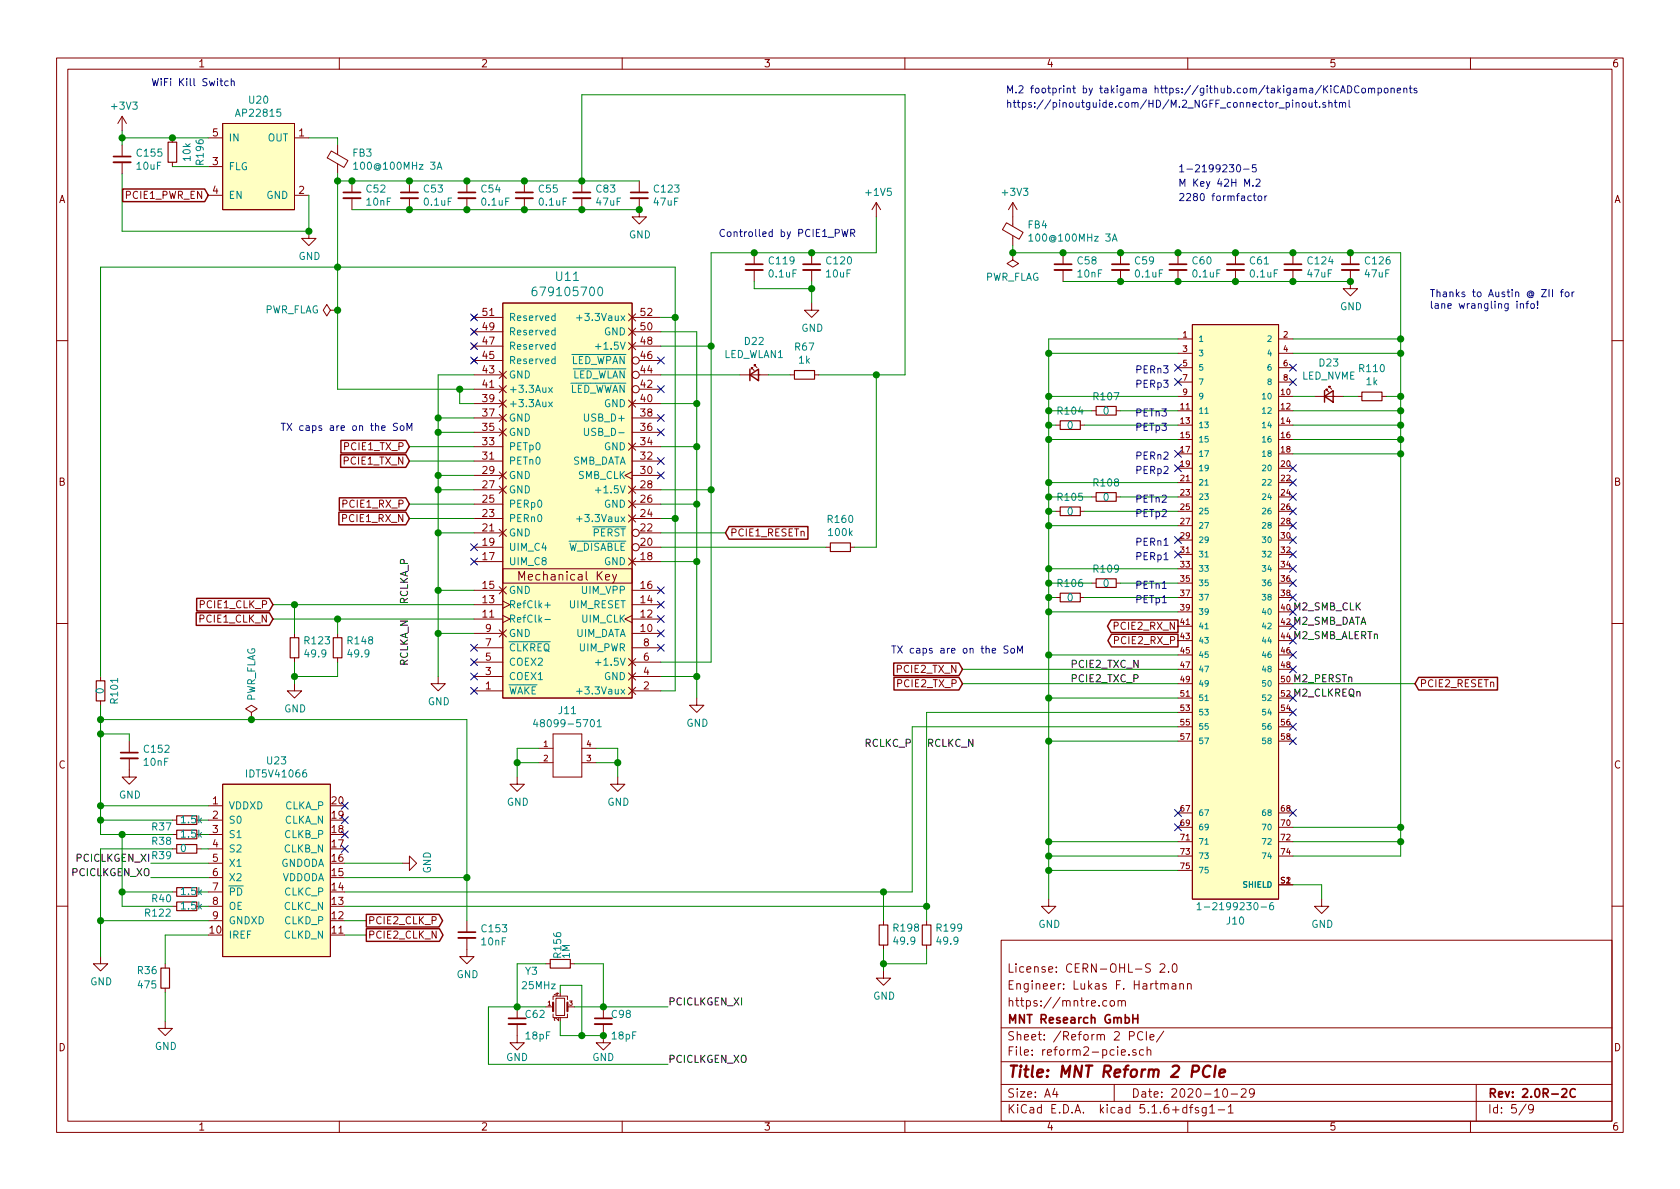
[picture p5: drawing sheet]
<svg xmlns="http://www.w3.org/2000/svg" width="297mm" height="210mm" viewBox="0 0 297 210" stroke-linecap="round" stroke-linejoin="round" font-family="sans-serif">
<g fill="none" stroke="#840000" stroke-width=".18">
<path d="M10 10.3h277v189.9h-277zM12 12.2h273v186.1h-273zM60 10.3v1.9M110 10.3v1.9M160 10.3v1.9M210 10.3v1.9M260 10.3v1.9M21.6 20.6v2.5M21.6 25.6v2.1M21.6 28.7v2M21.6 20.6l-.8 1.2M21.6 20.6l.8 1.2"/>
<path d="M30.5 24.4v.7M30.5 28.7v.8M36.8 24.4h2.6M36.8 34.5h2.6M36.8 29.5h2.6M39.4 21.8h12.7v15.3h-12.7zM52.1 24.4h2.5M52.1 34.5h2.5M58.6 26.7l2.9 1.7-.7 1.2-2.9-1.7zM59.7 25.6v1.7M59.7 29v1.7M62.2 32v2"/>
<path d="M62.2 35v2.1M72.4 32v2M72.4 35v2.1M82.5 32v2M82.5 35v2.1M92.7 32v2M92.7 35v2.1M102.9 32v2M102.9 35v2.1M113 35v3.3h1.3l-1.3 1.3-1.2-1.3h1.2M113 32v2M154.9 35.8l-.7 1.3"/>
<path d="M154.9 35.8v2.5M154.9 35.8l.8 1.3M178 39.4l2.9 1.7-.7 1.2-3-1.7zM179.1 35.8v4.2M179.1 35.8l-.8 1.3M179.1 35.8l.7 1.3M54.6 40.9v1.3h1.3l-1.3 1.2-1.3-1.2h1.3M58.4 54.9l-.6-1.1-.7 1.1 .7 1 .6-1h1.3M59.7 54.9h.1M83.4 58.3l.8 .7M83.4 55.7l.8 .8M83.8 58.7h5.1"/>
<path d="M83.8 56.1h5.1M84.2 58.3l-.8 .7M84.2 55.7l-.8 .8M88.9 53.6h22.9v69.8h-22.9zM111.1 58l1.3 1.3M111.1 55.5l1.3 1.3M111.8 58.7h5M111.8 56.1h5M112.4 58l-1.3 1.3M112.4 55.5l-1.3 1.3M133.3 44.7v2M133.3 47.7v2.1"/>
<path d="M143.5 53.6v1.3h1.3l-1.3 1.2-1.3-1.2h1.3M143.5 44.7v2M143.5 47.7v2.1M179.1 44.7v1.3l1 .6-1 .6-1-.6 1-.6M179.1 44.7h.1M179.1 41.7v1.7M188 44.7v2M188 47.7v2.1M198.1 44.7v2M198.1 47.7v2.1M208.3 44.7v2M208.3 47.7v2.1"/>
<path d="M208.3 59.9h2.5M210.8 57.4h15.3v101.6h-15.3zM218.4 44.7v2M218.4 47.7v2.1M226.1 59.9h2.5M228.6 44.7v2M228.6 47.7v2.1M238.8 47.7v3.3h1.2l-1.2 1.3-1.3-1.3h1.3M238.8 44.7v2M10 60.2h2M83.4 63.4l.8 .7M83.4 60.8l.8 .8"/>
<path d="M83.8 66.3h5.1M83.8 79h5.1M83.8 76.4h5.1M83.8 73.9h5.1M83.8 71.4h5.1M83.8 68.8h5.1M83.8 63.7h5.1M83.8 61.2h5.1M84.2 63.4l-.8 .7M84.2 60.8l-.8 .8M88.3 75.8l1.2 1.3M88.3 73.3l1.2 1.2"/>
<path d="M88.3 70.7l1.2 1.3M88.3 68.2l1.2 1.3M88.3 65.7l1.2 1.2M89.5 75.8l-1.2 1.3M89.5 73.3l-1.2 1.2M89.5 70.7l-1.2 1.3M89.5 68.2l-1.2 1.3M89.5 65.7l-1.2 1.2M111.1 78.4l1.3 1.2M111.1 70.7l1.3 1.3M111.1 60.6l1.3 1.2M111.8 79h5"/>
<path d="M111.8 76.4h5M111.8 73.9h5M111.8 71.4h5M111.8 61.2h5M112.4 70.7l-1.3 1.3M112.4 60.6l-1.3 1.2M112.4 78.4l-1.3 1.2M113 66.3h3.8M113 68.8h3.8M113 63.7h3.8M130.8 66.3h5.1M132.8 65.3v-.3h.3h-.3l.5 .5"/>
<path d="M133.3 64.8v-.3h.3h-.3l.6 .5M139.7 66.3h.8M144 66.3h.8M186.7 75.2h.8M191 75.2h.8M193 72.6h.8M197.4 72.6h.7M208.3 70.1h2.5M208.3 72.6h2.5M208.3 75.2h2.5M208.3 77.7h2.5M208.3 62.5h2.5"/>
<path d="M208.3 65h2.5M208.3 67.6h2.5M226.1 70.1h2.5M226.1 72.6h2.5M226.1 75.2h2.5M226.1 77.7h2.5M226.1 62.5h2.5M226.1 65h2.5M226.1 67.6h2.5M232.4 70.1h5.1M234.4 69.1v-.3h.3h-.3l.5 .5M234.9 68.6v-.3h.3h-.3l.6 .5"/>
<path d="M240 70.1h.8M244.3 70.1h.8M285 60.2h2M83.8 96.8h5.1M83.8 99.3h5.1M83.8 94.2h5.1M83.8 91.7h5.1M83.8 89.1h5.1M83.8 86.6h5.1M83.8 84.1h5.1M83.8 81.5h5.1M88.3 93.6l1.2 1.3"/>
<path d="M88.3 86l1.2 1.2M88.3 83.4l1.2 1.3M89.5 93.6l-1.2 1.3M89.5 86l-1.2 1.2M89.5 83.4l-1.2 1.3M111.1 98.7l1.3 1.2M111.1 91.1l1.3 1.2M111.1 88.5l1.3 1.3M111.1 86l1.3 1.2M111.8 83.4l-1.3 .7 1.3 .6M111.8 99.3h5M111.8 91.7h5"/>
<path d="M111.8 89.1h5M111.8 86.6h5M111.8 84.1h5M111.8 81.5h5M112.4 98.7l-1.3 1.2M112.4 91.1l-1.3 1.2M112.4 88.5l-1.3 1.3M112.4 86l-1.3 1.2M113 96.8h3.8M113 94.2h3.8M146 96.8h.8M150.4 96.8h.7"/>
<path d="M186.7 90.4h.8M191 90.4h.8M193 87.9h.8M197.4 87.9h.7M208.3 80.3h2.5M208.3 82.8h2.5M208.3 85.3h2.5M208.3 87.9h2.5M208.3 90.4h2.5M208.3 93h2.5M208.3 95.5h2.5M208.3 98h2.5"/>
<path d="M226.1 80.3h2.5M226.1 82.8h2.5M226.1 85.3h2.5M226.1 87.9h2.5M226.1 90.4h2.5M226.1 93h2.5M226.1 95.5h2.5M226.1 98h2.5M10 110.3h2M17.8 119.6v.8M52.1 112v.8M52.1 116.3v.8"/>
<path d="M59.7 112v.8M59.7 116.3v.8M77.5 119.6v1.3h1.2l-1.2 1.3-1.3-1.3h1.3M83.8 112h5.1M83.8 109.5h5.1M83.8 106.9h5.1M83.8 104.4h5.1M83.8 119.6h5.1M83.8 117.1h5.1M83.8 114.5h5.1M88.3 103.8l1.2 1.2M88.3 111.4l1.2 1.2"/>
<path d="M88.9 100.6h22.9v2.5h-22.9zM88.9 108.8l1.3 .7-1.3 .6M88.9 106.3l1.3 .6-1.3 .7M89.5 103.8l-1.2 1.2M89.5 111.4l-1.2 1.2M91.7 102.6v-1.5l.6 1.1 .5-1.1v1.5M108.3 101.6l.4 1M109 101.6l-.5 1.3-.2 .2M111.1 119l1.3 1.3M111.1 116.5l1.3 1.2M111.8 108.8l-1.3 .7 1.3 .6M111.8 112h5"/>
<path d="M111.8 109.5h5M111.8 106.9h5M111.8 104.4h5M111.8 119.6h5M111.8 117.1h5M111.8 114.5h5M112.4 119l-1.3 1.3M112.4 116.5l-1.3 1.2M186.7 105.7h.8M191 105.7h.8M193 103.1h.8M197.4 103.1h.7"/>
<path d="M208.3 100.6h2.5M208.3 103.1h2.5M208.3 105.7h2.5M208.3 108.2h2.5M208.3 110.7h2.5M208.3 113.3h2.5M208.3 115.8h2.5M208.3 118.4h2.5M226.1 100.6h2.5M226.1 103.1h2.5M226.1 105.7h2.5M226.1 108.2h2.5"/>
<path d="M226.1 110.7h2.5M226.1 113.3h2.5M226.1 115.8h2.5M226.1 118.4h2.5M285 110.3h2M17.8 123.9v.8M22.9 134.1v3.3h1.2l-1.2 1.3-1.3-1.3h1.3M22.9 131.1v2M39.4 138.7h19v30.5h-19zM44.4 126l1.1-.7-1.1-.6-1 .6 1 .7v1.2M44.4 127.2h.1M52.1 120.9v1.3h1.2l-1.2 1.2-1.3-1.2h1.3"/>
<path d="M83.8 122.2h5.1M91.4 137.4v1.3h1.3l-1.3 1.2-1.2-1.2h1.2M95.2 132.3h2.6M95.2 134.9h2.6M97.8 129.8h5.1v7.6h-5.1zM102.9 132.3h2.5M102.9 134.9h2.5M109.2 137.4v1.3h1.3l-1.3 1.2-1.3-1.2h1.3M111.1 121.5l1.3 1.3M111.8 122.2h5M112.4 121.5l-1.3 1.3M123.2 123.4v1.3h1.3l-1.3 1.3-1.3-1.3h1.3"/>
<path d="M208.3 120.9h2.5M208.3 123.4h2.5M208.3 126h2.5M208.3 128.5h2.5M208.3 131.1h2.5M226.1 120.9h2.5M226.1 123.4h2.5M226.1 126h2.5M226.1 128.5h2.5M226.1 131.1h2.5M30.5 145h.7M30.5 147.6h.7"/>
<path d="M30.5 150.1h.7M30.5 157.7h.7M34.8 150.1h.8M36.8 142.5h2.6M36.8 145h2.6M36.8 147.6h2.6M36.8 150.1h2.6M36.8 152.6h2.6M36.8 155.2h2.6M36.8 157.7h2.6M71.1 152.6h1.3v-1.2l1.3 1.2-1.3 1.3v-1.3M185.4 159v1.3h1.3l-1.3 1.2-1.3-1.2h1.3"/>
<path d="M208.3 143.8h2.5M208.3 146.3h2.5M208.3 148.8h2.5M208.3 151.4h2.5M208.3 153.9h2.5M226.1 143.8h2.5M226.1 146.3h2.5M226.1 148.8h2.5M226.1 151.4h2.5M226.1 156.5h2.5M233.7 159v1.3h1.2l-1.2 1.2-1.3-1.2h1.3M10 160.2h2"/>
<path d="M17.8 169.2v1.2h1.2l-1.2 1.3-1.3-1.3h1.3M29.2 170.4v.8M29.2 174.7v.8M30.5 160.3h.7M36.8 160.3h2.6M36.8 162.8h2.6M82.5 165.9v3.3h1.3l-1.3 1.2-1.2-1.2h1.2M82.5 162.8v2M91.4 178v2.1M96.5 170.4h.8M96.5 178h1.3M97.8 179.3v.7h2.5v-.7"/>
<path d="M97.8 176.8v-.7h2.5v.7M98.3 176.5h1.5v3.1h-1.5zM100.3 178h1.3M100.8 170.4h.8M106.7 178v2.1M156.2 171.7v1.3h1.3l-1.3 1.2-1.3-1.2h1.3M156.2 162.8v.8M156.2 167.1v.8M163.8 162.8v.8M163.8 167.1v.8M177 166.3h108v32h-108zM195.7 177l-.4-.1-.3 .3v.6l.3 .1 .4-.1"/>
<path d="M196.3 177.1l.2-.2 .5 .2v.7l-.2 .1-.5-.1zM197.7 177.1l.2-.2 .4 .1v.9M197.7 176.9v1M198.3 177.1a.36 .36 0 0 1 .4-.2 .36 .36 0 0 1 .3 .2v.8M205.1 170.6l.2-.2h.4l.3 .5-.9 1h.9M205.3 174.1l.2-.2 .3 .1 .1 .9M205.9 174.1a.36 .36 0 0 1 .3-.2 .36 .36 0 0 1 .4 .2v.8M206.6 171.8v.1M207.3 174h.5l.1 .9M207.5 170.5l.2-.1a.94 .94 0 0 1 0 1.5h-.1a1 1 0 0 1-.1-1.4zM207.9 174.3l-.5 .1a.29 .29 0 0 0-.2 .2 .29 .29 0 0 0 .2 .3l.5-.1M208.6 174.1l.2-.2 .4 .1v.9"/>
<path d="M208.6 173.9v1M210 174.1v-.1a.37 .37 0 0 1 .6 .1v.8M210 173.9v1M285 160.2h2M29.2 180.6v1.3h1.3l-1.3 1.2-1.3-1.2h1.3M60 198.3v1.9M91.4 181.1v3.3h1.3l-1.3 1.3-1.2-1.3h1.2M106.7 181.1v3.3h1.2l-1.2 1.3-1.3-1.3h1.3M110 198.3v1.9M160 198.3v1.9M177 194.8h108M177 191.8h108"/>
<path d="M177 187.8h108M177 181.8h108M186.5 192.5l-.4 1h1M186.8 193v1M197 191.8v3M198.3 186.1l.7-.1-.1-.3-.4-.1-.2 .2v.7h.6M199.6 186.5v.1M199.7 183.2l.7-.1 .2-.2-.1-.3-.2-.2h-.6v1.5M200.8 185.7a.37 .37 0 0 0-.5 .1v.2l.5 .2 .1 .1-.2 .3-.4-.1M202.1 182.6a.7 .7 0 0 0-1 .2 .7 .7 0 0 0 .2 .9 .55 .55 0 0 0 .8 .1M202.2 185.7l-.4-.1-.3 .3v.6l.3 .1 .4-.1M202.7 182.4v1.5"/>
<path d="M202.8 185.7h.1a.37 .37 0 0 1 .6 .1v.8M202.8 185.1v1.5M203.3 183.4l.7-.1v-.3l-.4-.1-.3 .2 .1 .7h.6M205.8 182.3l-1.3 2M210 198.3v1.9M210.3 195.8h.6M210.9 195.3l-.4 .2v1.3M211.9 195.9l-.4-.1-.2 .2 .1 .3 .5 .1v.3h-.6M213.3 195.8v1.2l-.3 .3h-.4M213.3 195.9l-.5-.1-.3 .3 .1 .6 .2 .1 .5-.1M213.9 195.8l.4-.5v1.5M213.9 196.8h.9"/>
<path d="M215.4 196.3h1.1M216.3 192.7l.4-.2a.94 .94 0 0 1 0 1.5 .79 .79 0 0 1-.4-1.3zM217.2 195.8l.4-.5v1.5M217.2 196.8h.8M217.7 193.5h1.1M219.5 192.7l.2-.2h.3l.3 .2v.3v.2l-.9 .8h.9M221.8 193.2l-.3 .3h-.3l-.3-.3v-.4l.2-.2 .4-.1 .2 .2a1.13 1.13 0 0 1-.2 1.2l-.4 .1M260 198.3v1.9M261 191.8v6.5M269.8 195.2l-1.2 2M271.1 196l-.3 .3-.4-.1-.1-.2v-.4l.1-.2 .4-.1 .2 .2a1.19 1.19 0 0 1-.2 1.2l-.4 .1"/>
<circle cx="112.4" cy="63.7" r=".63"/>
<circle cx="112.4" cy="66.3" r=".63"/>
<circle cx="112.4" cy="68.8" r=".63"/>
<circle cx="112.4" cy="96.8" r=".63"/>
<circle cx="112.4" cy="94.2" r=".63"/>
</g>
<g fill="none" stroke="#840000" stroke-width=".3">
<path d="M20.1 27.7h3M60.7 34h3.1M70.9 34h3M81 34h3.1M91.2 34h3M101.3 34h3.1M111.5 34h3.1M131.8 46.7h3.1M142 46.7h3M186.4 46.7h3.1M196.6 46.7h3M206.8 46.7h3"/>
<path d="M216.9 46.7h3.1M227.1 46.7h3M237.2 46.7h3.1M21.3 133.1h3.1M81 164.8h3.1M200.3 179.4v1.5M201.2 179.4v1.5M89.9 180.1h3.1M105.2 180.1h3M200.3 180.1h.9M276.2 192.7l.2-.2h.3l.3 .2v.3v.2l-.9 .8h.9M278.5 192.7a.59 .59 0 0 0-.7 0 .59 .59 0 0 0-.2 .7 .56 .56 0 0 0 .3 .6 .56 .56 0 0 0 .6-.1"/>
</g>
<path d="M214 188.6a.88 .88 0 0 0-1 0 .88 .88 0 0 0-.3 1 .7 .7 0 0 0 .3 .8 .7 .7 0 0 0 .8-.1M214.9 188.4l-.2 2M215.6 189.8l1-.2-.1-.4h-.7l-.2 1 .2 .2 .6-.1" fill="none" stroke="#840000" stroke-width=".41"/>
<g fill="#ffffc2" stroke="#ffffc2" stroke-width=".18">
<path d="M39.4 138.7h19v30.5h-19z"/>
<path d="M210.8 57.4h15.3v101.6h-15.3z"/>
<path d="M88.9 53.6h22.9v69.8h-22.9z"/>
<path d="M39.4 21.8h12.7v15.3h-12.7z"/>
</g>
<g fill="none" stroke="#840000" stroke-width=".2">
<path d="M29.7 25.1h1.5v3.6h-1.5zM140.5 65.5h3.5v1.6h-3.5zM187.5 74.4h3.5v1.5h-3.5zM193.8 71.9h3.6v1.5h-3.6zM240.8 69.3h3.5v1.6h-3.5zM146.8 96h3.6v1.5h-3.6zM187.5 89.7h3.5v1.5h-3.5zM193.8 87.1h3.6v1.5h-3.6zM51.3 112.8h1.5v3.5h-1.5zM58.9 112.8h1.6v3.5h-1.6zM187.5 104.9h3.5v1.5h-3.5zM193.8 102.4h3.6v1.5h-3.6z"/>
<path d="M17 120.4h1.5v3.5h-1.5zM31.2 159.5h3.6v1.5h-3.6zM31.2 157h3.6v1.5h-3.6zM31.2 149.3h3.6v1.6h-3.6zM31.2 146.8h3.6v1.5h-3.6zM31.2 144.3h3.6v1.5h-3.6zM28.4 171.2h1.6v3.5h-1.6zM97.3 169.7h3.5v1.5h-3.5zM155.4 163.6h1.6v3.5h-1.6zM163.1 163.6h1.5v3.5h-1.5z"/>
</g>
<g fill="none" stroke="#840000" stroke-width=".33">
<path d="M20.1 28.7h3M60.7 35h3.1M70.9 35h3M81 35h3.1M91.2 35h3M101.3 35h3.1M111.5 35h3.1M131.8 47.7h3.1M142 47.7h3M186.4 47.7h3.1M196.6 47.7h3M206.8 47.7h3"/>
<path d="M216.9 47.7h3.1M227.1 47.7h3M237.2 47.7h3.1M21.3 134.1h3.1M81 165.9h3.1M89.9 181.1h3.1M105.2 181.1h3"/>
</g>
<g fill="none" stroke="#008484" stroke-width=".18">
<path d="M62.5 29l.4-.3v1.2M62.5 29.9h.7M77.3 29.9l.4-1.2 .4 1.2M77.4 29.6h.6M94.8 50.8a.59 .59 0 0 0-.7 .6v.6l.1 .2 .5 .1 .2-.2v-.5l-.1-.2h-.4l-.3 .2M98.1 58.4h-.3l-.3 .2 .2 .6h.4M98.1 55.9l-.3-.1-.3 .3 .2 .5h.4M98.1 55.4v1.3M98.1 58v1.2M102 56.2h.9M102.4 55.7v1M105.8 50.9l.4-.1a.97 .97 0 0 1 0 1.5 .84 .84 0 0 1-.4-1.4z"/>
<path d="M181.9 41.7l.4-.3v1.2M181.9 42.6h.7M196.7 42.6l.4-1.2 .4 1.2M196.8 42.3h.6M97 71.1l.7 .8M97 68.5l.7 .9M97.7 71.1l-.7 .8M97.7 68.5l-.7 .9M98.1 63.5h-.3l-.3 .2 .2 .6h.4M98.1 61l-.3-.1-.3 .3 .2 .5h.4M98.1 60.5v1.3M98.1 63v1.3"/>
<path d="M103.3 75.7v1.1l.3 .2h.3l.2-.2v-1.1M105.3 61.3h.9M213.1 73.1h.5M102 91.8h.9M102.4 91.3v.9M105.3 86.7h.9M213.1 85.8h.5M213.1 98.5h.5M96.3 109.5h1M96.3 107h1M96.8 106.5v1M105.3 117.2h.9"/>
<path d="M213.1 111.2h.5M94.6 127.2l-.3 .9h.8M94.9 127.7v.8M102 122.2h.9M102.4 121.8v.9M105.6 127.6l.3-.4v1.3M105.6 128.5h.7M213.1 123.9h.5M211.7 160l.3-.4v1.3M213.1 149.3h.5M225.1 159.6l-.4 .1a.87 .87 0 0 0 0 1.2l.4-.1v-.6l-.4-.1-.2 .2M211.7 160.9h.7"/>
<path d="M212.9 160.4h1"/>
</g>
<g fill="none" stroke="#840000" stroke-width=".25">
<path d="M21.7 33.4h14.5l.6 1.1-.6 1.2h-14.5zM60.3 77.9h11.5l.6 1.1-.6 1.1h-11.5zM132.6 66.3l1.5-1v2zM132.6 65.3v2M234.2 70.1l1.5-1v2zM234.2 69.1v2M59.9 90.6h11.9l.6 1.1-.6 1.1h-11.9zM60 88h11.8l.6 1.1-.6 1.2h-11.8zM60.2 80.4h11.6l.6 1.1-.6 1.1h-11.6zM128.9 93.1h13.9v2.2h-13.9l-.6-1.1zM34.7 108.4h12.9l.7 1.1-.7 1.1h-12.9zM34.8 105.8h12.8l.7 1.1-.7 1.1h-12.8z"/>
<path d="M158 117.2h11.5l.7 1.2-.7 1.1h-11.5zM158.1 119.8h11.4l.7 1.1-.7 1.1h-11.4zM196.4 109.6h11.9v2.3h-11.9l-.6-1.2zM196.5 112.2h11.8v2.2h-11.8l-.6-1.1zM250.8 119.8h14v2.2h-14l-.6-1.1zM64.8 164.2h12.9l.6 1.1-.6 1.2h-12.9zM64.8 161.7h12.8l.7 1.1-.7 1.1h-12.8z"/>
</g>
<path d="M97.8 177.3v1.5M100.3 177.3v1.5" fill="none" stroke="#840000" stroke-width=".38"/>
<g fill="none" stroke="#008400" stroke-width=".18">
<path d="M21.6 23.1v2.5M21.6 30.7v10.2h33v-6.4M21.6 24.4h15.2M30.5 29.5h6.3M54.6 24.4h5.1v1.2M59.7 32h53.3M59.7 30.7v38.1h24.1M62.2 37.1h50.8M102.9 32v-15.2h57.1v49.5h-15.2M154.9 38.3v6.4h-29.2v72.4h-8.9M116.8 58.7h6.4v64.7M116.8 56.1h2.6"/>
<path d="M133.3 49.8v1.2h10.2M143.5 49.8v3.8M179.1 43.4v1.3h68.5v106.7h-19M188 49.8h50.8M208.3 59.9h-22.9v99.1M228.6 59.9h19M72.4 79h11.4M77.5 76.4h6.3M77.5 73.9h6.3M81.3 68.8v2.6h2.5M83.8 66.3h-6.3v53.3M116.8 61.2h8.9"/>
<path d="M116.8 66.3h14M116.8 79h6.4M116.8 71.4h6.4M135.9 66.3h3.8M154.9 66.3v30.5h-3.8M185.4 72.6h7.6M185.4 75.2h1.3M185.4 62.5h22.9M185.4 70.1h22.9M185.4 77.7h22.9M191.8 75.2h16.5M198.1 72.6h10.2"/>
<path d="M228.6 72.6h19M228.6 75.2h19M228.6 62.5h19M228.6 70.1h3.8M228.6 77.7h19M237.5 70.1h2.5M245.1 70.1h2.5M72.4 81.5h11.4M72.4 91.7h11.4M72.4 89.1h11.4M77.5 86.6h6.3M77.5 94.2h6.3"/>
<path d="M77.5 84.1h6.3M116.8 86.6h8.9M116.8 96.8h29.2M116.8 94.2h11.5M116.8 91.7h2.6M116.8 89.1h6.4M116.8 99.3h6.4M185.4 87.9h7.6M185.4 90.4h1.3M185.4 85.3h22.9M185.4 93h22.9M191.8 90.4h16.5"/>
<path d="M198.1 87.9h10.2M228.6 80.3h19M17.8 119.6v-72.4h101.6v75h-2.6M48.3 109.5h35.5M48.3 106.9h35.5M52.1 106.9v5.1M52.1 117.1v3.8M59.7 109.5v2.5M59.7 117.1v2.5h-7.6M77.5 112h6.3M77.5 104.4h6.3M116.8 119.6h6.4"/>
<path d="M170.2 118.4h38.1M185.4 105.7h1.3M185.4 103.1h7.6M185.4 108.2h22.9M185.4 115.8h22.9M185.4 100.6h22.9M191.8 105.7h16.5M198.1 103.1h10.2M17.8 127.2h64.7v35.6M17.8 124.7v22.9h12.7M17.8 129.8h5.1v1.3M91.4 134.9h3.8"/>
<path d="M95.2 132.3h-3.8v5.1M105.4 132.3h3.8v5.1M105.4 134.9h3.8M170.2 120.9h38.1M185.4 131.1h22.9M185.4 123.4h22.9M208.3 126h-44.5v36.8M208.3 128.5h-47v29.2h-100.3M228.6 120.9h21.6M17.8 145h12.7M17.8 142.5h19M21.6 147.6v12.7h8.9"/>
<path d="M21.6 157.7h8.9M26.7 152.6h10.1M26.7 155.2h10.1M30.5 150.1h-12.7v19.1M35.6 145h1.2M35.6 147.6h1.2M35.6 150.1h1.2M35.6 157.7h1.2M61 152.6h10.1M61 155.2h21.5M156.2 157.7v5.1M185.4 148.8h22.9"/>
<path d="M185.4 151.4h22.9M185.4 153.9h22.9M228.6 148.8h19M228.6 146.3h19M228.6 156.5h5.1v2.5M17.8 162.8h19M29.2 175.5v5.1M35.6 160.3h1.2M36.8 165.3h-7.6v5.1M61 165.3h3.8M61 160.3h102.8M61 162.8h3.8"/>
<path d="M96.5 170.4h-5.1v7.6M96.5 178h-10.1v10.2h31.7M99.1 175.5v-1.3h3.8v8.9M101.6 178h16.5M101.6 170.4h5.1v7.6M156.2 167.9v3.8M163.8 167.9v2.5h-7.6M99.1 180.6v2.5h7.6"/>
</g>
<g fill="none" stroke="#0000c2" stroke-width=".18">
<path d="M38.9 14.3h.5M39.1 13.9v1.1l.3 .2M40.3 14.4l-.3-.1-.3 .2 .2 .6h.4M40.9 14.4l.2-.1 .3 .1v.8M40.9 13.9v1.3M228.5 17.7v.1M228.5 18.1v.9M229.2 18.3l.1-.2 .3 .1 .1 .8M229.2 18.1v.9M230.4 18.2l.3-.1 .2 .3-.1 .5-.3 .1-.3-.3zM231.4 18.1l.1 .8 .3 .1 .2-.2M232 18.1v.9"/>
<path d="M232.4 18.1h.5M232.6 17.7v1.1l.3 .2M233.3 18.8v.2M234.3 18.2l-.3-.1-.1 .2v.2l.4 .1v.3h-.4M234.9 18.3l.2-.2 .3 .1 .1 .8M234.9 17.7v1.3M235.9 18.1h.5M236.1 17.7v1.1l.3 .2M236.7 15.3a.6 .6 0 0 0-.9 .4 .6 .6 0 0 0 .6 .7l.3-.1M236.8 18.3l.2-.2 .3 .1 .1 .8M236.8 18.1v.9M237 16.4l.4-1.2 .4 1.2"/>
<path d="M237.1 16.1h.6M237.4 18.3l.2-.2 .2 .1 .1 .8M238.3 15.2a.64 .64 0 0 1 .7 .6 .64 .64 0 0 1-.7 .6zM238.5 17.7v1.1l.2 .2M240.3 15.3a.51 .51 0 0 0-.6 0 .51 .51 0 0 0-.2 .6 .46 .46 0 0 0 .2 .5 .46 .46 0 0 0 .6-.1M240.9 15.6h.3l.2 .1v.5l-.1 .2h-.3l-.2-.1zM242 15.7l.1-.1h.3l.1 .8M242 15.6v.8M242.5 15.8l.2-.2h.3l.1 .8M243.7 15.6h.3l.3 .2-.2 .6h-.4M243.7 15.6v1.3M244.8 15.7l.2-.1 .4 .1v.5l-.1 .2h-.3l-.2-.1z"/>
<path d="M245.9 15.7l.3-.1h.3v.8M245.9 15.6v.8M247 16l.6-.1v-.3h-.4l-.2 .2 .1 .6h.5M248.2 15.7l.2-.1h.3v.8M248.2 15.6v.8M249.2 15.6h.5M249.4 15.2v1.1l.3 .1M250.5 15.6h-.3l-.2 .2 .1 .1 .4 .2v.3h-.5M218.7 29.3l.2-.2a.67 .67 0 0 1 .5 .7 .67 .67 0 0 1-.5 .6l-.3-.5zM219.9 29.9h1M221.5 32.8v.1M221.6 34.6h.5"/>
<path d="M221.8 34.2v1.1l.3 .2M222.1 31.8l.5-.1 .2 .3-.8 .9h.8M222.1 29.1h-.6l-.1 .6 .2-.1 .4 .1 .1 .6-.2 .1-.5-.1M222.6 34.7l.3-.1 .1 .2v.6l-.3 .1-.3-.3zM223.6 34.6v.9M224 34.6l-.4 .3M148.8 40.6l.3 1.2 .3-.9 .2 .9 .3-1.2M150.4 41.2l.7-.1v-.4l-.2-.1h-.5v1.2M150.7 41.2l.4 .6M268.8 53.8l.2-.1h.3l.1 .8M268.8 53.7v.8M269.8 53.7h.5"/>
<path d="M270.3 53.3l-.3 .1v1.1M270.7 53.8l.2-.1 .3 .1 .1 .5-.1 .2h-.3l-.2-.1zM271.9 54.4v.1M271.9 53.3v.7M274.5 51.2v1.3M275.9 51.6h.5M276.4 51.2l-.3 .2v1.1M276.9 51.7l.3-.1 .2 .3-.1 .5-.3 .1-.3-.3zM278 51.6v.9M278.3 51.6l-.3 .3M70.3 74.9l-.5-.1-.2 .2-.1 .2 .2 .2 .5 .2 .1 .3-.3 .2h-.5M70.8 75.4l.2-.1 .4 .1v.5l-.1 .2h-.3l-.2-.1z"/>
<path d="M72 76.1v-1.3l.4 1 .4-1v1.3M178.2 114.3l-.5-.1-.1 .1-.1 .3 .1 .2 .5 .2 .1 .3-.2 .2-.5-.1M178.8 114.8l.1-.2 .4 .2 .1 .5-.2 .1-.3 .1-.1-.1zM179.9 115.5v-1.3l.4 .9 .5-.9v1.3"/>
</g>
<g fill="#008400" stroke="#008400" stroke-width=".25">
<circle cx="247.7" cy="77.7" r=".51"/>
<circle cx="185.4" cy="87.9" r=".51"/>
<circle cx="77.5" cy="86.6" r=".51"/>
<circle cx="238.8" cy="49.8" r=".51"/>
<circle cx="185.4" cy="90.4" r=".51"/>
<circle cx="247.7" cy="62.5" r=".51"/>
<circle cx="123.2" cy="79" r=".51"/>
<circle cx="77.5" cy="84.1" r=".51"/>
<circle cx="59.7" cy="54.9" r=".51"/>
<circle cx="77.5" cy="94.2" r=".51"/>
<circle cx="77.5" cy="112" r=".51"/>
<circle cx="185.4" cy="131.1" r=".51"/>
<circle cx="77.5" cy="104.4" r=".51"/>
<circle cx="238.8" cy="44.7" r=".51"/>
<circle cx="185.4" cy="62.5" r=".51"/>
<circle cx="17.8" cy="129.8" r=".51"/>
<circle cx="185.4" cy="93" r=".51"/>
<circle cx="185.4" cy="148.8" r=".51"/>
<circle cx="59.7" cy="109.5" r=".51"/>
<circle cx="247.7" cy="75.2" r=".51"/>
<circle cx="119.4" cy="91.7" r=".51"/>
<circle cx="185.4" cy="85.3" r=".51"/>
<circle cx="102.9" cy="32" r=".51"/>
<circle cx="119.4" cy="56.1" r=".51"/>
<circle cx="113" cy="37.1" r=".51"/>
<circle cx="247.7" cy="148.8" r=".51"/>
<circle cx="156.2" cy="157.7" r=".51"/>
<circle cx="185.4" cy="108.2" r=".51"/>
<circle cx="163.8" cy="160.3" r=".51"/>
<circle cx="156.2" cy="170.4" r=".51"/>
<circle cx="59.7" cy="47.2" r=".51"/>
<circle cx="247.7" cy="72.6" r=".51"/>
<circle cx="82.6" cy="155.2" r=".51"/>
<circle cx="17.8" cy="127.2" r=".51"/>
<circle cx="81.3" cy="68.8" r=".51"/>
<circle cx="44.5" cy="127.2" r=".51"/>
<circle cx="102.9" cy="37.1" r=".51"/>
<circle cx="185.4" cy="70.1" r=".51"/>
<circle cx="77.5" cy="76.4" r=".51"/>
<circle cx="185.4" cy="75.2" r=".51"/>
<circle cx="77.5" cy="73.9" r=".51"/>
<circle cx="21.6" cy="24.4" r=".51"/>
<circle cx="30.5" cy="24.4" r=".51"/>
<circle cx="228.6" cy="49.8" r=".51"/>
<circle cx="123.2" cy="71.4" r=".51"/>
<circle cx="185.4" cy="103.1" r=".51"/>
<circle cx="54.6" cy="40.9" r=".51"/>
<circle cx="185.4" cy="72.6" r=".51"/>
<circle cx="185.4" cy="153.9" r=".51"/>
<circle cx="123.2" cy="89.1" r=".51"/>
<circle cx="52.1" cy="119.6" r=".51"/>
<circle cx="228.6" cy="44.7" r=".51"/>
<circle cx="123.2" cy="99.3" r=".51"/>
<circle cx="185.4" cy="151.4" r=".51"/>
<circle cx="52.1" cy="106.9" r=".51"/>
<circle cx="185.4" cy="77.7" r=".51"/>
<circle cx="123.2" cy="119.6" r=".51"/>
<circle cx="91.4" cy="134.9" r=".51"/>
<circle cx="154.9" cy="66.3" r=".51"/>
<circle cx="188" cy="44.7" r=".51"/>
<circle cx="198.1" cy="44.7" r=".51"/>
<circle cx="143.5" cy="44.7" r=".51"/>
<circle cx="208.3" cy="44.7" r=".51"/>
<circle cx="218.4" cy="44.7" r=".51"/>
<circle cx="198.1" cy="49.8" r=".51"/>
<circle cx="208.3" cy="49.8" r=".51"/>
<circle cx="247.7" cy="59.9" r=".51"/>
<circle cx="133.4" cy="44.7" r=".51"/>
<circle cx="218.4" cy="49.8" r=".51"/>
<circle cx="185.4" cy="100.6" r=".51"/>
<circle cx="143.5" cy="51" r=".51"/>
<circle cx="102.9" cy="183.1" r=".51"/>
<circle cx="106.7" cy="183.1" r=".51"/>
<circle cx="109.2" cy="134.9" r=".51"/>
<circle cx="106.7" cy="178" r=".51"/>
<circle cx="91.4" cy="178" r=".51"/>
<circle cx="125.7" cy="61.2" r=".51"/>
<circle cx="185.4" cy="115.8" r=".51"/>
<circle cx="179.1" cy="44.7" r=".51"/>
<circle cx="185.4" cy="123.4" r=".51"/>
<circle cx="125.7" cy="86.6" r=".51"/>
<circle cx="247.7" cy="80.3" r=".51"/>
<circle cx="247.7" cy="146.3" r=".51"/>
<circle cx="17.8" cy="145" r=".51"/>
<circle cx="59.7" cy="32" r=".51"/>
<circle cx="62.2" cy="32" r=".51"/>
<circle cx="72.4" cy="32" r=".51"/>
<circle cx="82.6" cy="32" r=".51"/>
<circle cx="92.7" cy="32" r=".51"/>
<circle cx="72.4" cy="37.1" r=".51"/>
<circle cx="82.6" cy="37.1" r=".51"/>
<circle cx="185.4" cy="105.7" r=".51"/>
<circle cx="21.6" cy="147.6" r=".51"/>
<circle cx="92.7" cy="37.1" r=".51"/>
<circle cx="247.7" cy="70.1" r=".51"/>
<circle cx="21.6" cy="157.7" r=".51"/>
<circle cx="17.8" cy="162.8" r=".51"/>
<circle cx="17.8" cy="142.5" r=".51"/>
</g>
<g fill="none" stroke="#000084" stroke-width=".18">
<path d="M83.2 58.1l1.2 1.2M83.2 55.5l1.2 1.2M84.4 58.1l-1.2 1.2M84.4 55.5l-1.2 1.2M83.2 63.1l1.2 1.3M83.2 60.6l1.2 1.2M84.4 63.1l-1.2 1.3M84.4 60.6l-1.2 1.2M116.2 73.3l1.2 1.2M116.2 75.8l1.2 1.3M116.2 63.1l1.2 1.3M116.2 68.2l1.2 1.2"/>
<path d="M117.4 73.3l-1.2 1.2M117.4 75.8l-1.2 1.3M117.4 63.1l-1.2 1.3M117.4 68.2l-1.2 1.2M207.7 79.6l1.2 1.3M207.7 66.9l1.2 1.3M207.7 64.4l1.2 1.2M208.9 79.6l-1.2 1.3M208.9 66.9l-1.2 1.3M208.9 64.4l-1.2 1.2M228 66.9l1.2 1.3M228 64.4l1.2 1.2"/>
<path d="M229.2 66.9l-1.2 1.3M229.2 64.4l-1.2 1.2M83.2 96.2l1.2 1.2M83.2 98.7l1.2 1.2M84.4 96.2l-1.2 1.2M84.4 98.7l-1.2 1.2M116.2 80.9l1.2 1.2M116.2 83.5l1.2 1.2M117.4 80.9l-1.2 1.2M117.4 83.5l-1.2 1.2M207.7 94.9l1.2 1.2M207.7 97.4l1.2 1.2"/>
<path d="M207.7 82.2l1.2 1.2M208.9 94.9l-1.2 1.2M208.9 97.4l-1.2 1.2M208.9 82.2l-1.2 1.2M228 100l1.2 1.2M228 92.3l1.2 1.3M228 82.2l1.2 1.2M228 94.9l1.2 1.2M228 97.4l1.2 1.2M228 87.3l1.2 1.2M228 84.7l1.2 1.2M228 89.8l1.2 1.2"/>
<path d="M229.2 100l-1.2 1.2M229.2 92.3l-1.2 1.3M229.2 82.2l-1.2 1.2M229.2 94.9l-1.2 1.2M229.2 97.4l-1.2 1.2M229.2 87.3l-1.2 1.2M229.2 84.7l-1.2 1.2M229.2 89.8l-1.2 1.2M83.2 113.9l1.2 1.3M83.2 116.5l1.2 1.2M83.2 119l1.2 1.2M84.4 113.9l-1.2 1.3"/>
<path d="M84.4 116.5l-1.2 1.2M84.4 119l-1.2 1.2M116.2 113.9l1.2 1.3M116.2 111.4l1.2 1.2M116.2 108.9l1.2 1.2M116.2 106.3l1.2 1.2M116.2 103.8l1.2 1.2M117.4 113.9l-1.2 1.3M117.4 111.4l-1.2 1.2M117.4 108.9l-1.2 1.2M117.4 106.3l-1.2 1.2M117.4 103.8l-1.2 1.2"/>
<path d="M228 102.5l1.2 1.2M228 112.7l1.2 1.2M228 110.1l1.2 1.2M228 107.6l1.2 1.2M228 117.7l1.2 1.3M228 115.2l1.2 1.2M228 105l1.2 1.3M229.2 102.5l-1.2 1.2M229.2 112.7l-1.2 1.2M229.2 110.1l-1.2 1.2M229.2 107.6l-1.2 1.2M229.2 117.7l-1.2 1.3"/>
<path d="M229.2 115.2l-1.2 1.2M229.2 105l-1.2 1.3M83.2 121.6l1.2 1.2M84.4 121.6l-1.2 1.2M228 130.4l1.2 1.3M228 127.9l1.2 1.2M228 125.4l1.2 1.2M228 122.8l1.2 1.2M229.2 130.4l-1.2 1.3M229.2 127.9l-1.2 1.2M229.2 125.4l-1.2 1.2M229.2 122.8l-1.2 1.2"/>
<path d="M60.4 144.4l1.2 1.2M60.4 147l1.2 1.2M60.4 149.5l1.2 1.2M60.4 141.9l1.2 1.2M61.6 144.4l-1.2 1.2M61.6 147l-1.2 1.2M61.6 149.5l-1.2 1.2M61.6 141.9l-1.2 1.2M207.7 145.7l1.2 1.2M207.7 143.1l1.2 1.3M208.9 145.7l-1.2 1.2M208.9 143.1l-1.2 1.3"/>
<path d="M228 143.1l1.2 1.3M229.2 143.1l-1.2 1.3"/>
</g>
<text font-size="2.8" fill="#840000" x="178" y="190.5">Title: MNT Reform 2 PCIe</text>
<g font-size="2.1" fill="#008484">
<text x="95" y="52.4">679105700</text>
<text x="98.4" y="49.7">U11</text>
</g>
<g font-size="2.1" fill="#840000">
<text x="92.4" y="102.7">Mechanical Key</text>
<text x="178" y="172">License: CERN-OHL-S 2.0</text>
<text x="178" y="178">https://mntre.com</text>
<text x="178" y="175">Engineer: Lukas F. Hartmann</text>
<text x="178" y="184">Sheet: /Reform 2 PCIe/</text>
<text x="178" y="181">MNT Research GmbH</text>
<text x="178" y="186.7">File: reform2-pcie.sch</text>
<text x="178" y="196.9">KiCad E.D.A. kicad 5.1.6+dfsg1-1</text>
<text x="178" y="194.1">Size: A4</text>
<text x="200" y="194.1">Date: 2020-10-29</text>
<text x="263" y="194.1">Rev: 2.0R-2C</text>
<text x="263" y="196.9">Id: 5/9</text>
</g>
<g font-size="1.8" fill="#840000">
<text x="35" y="11.9">1</text>
<text x="85" y="11.9">2</text>
<text x="135" y="11.9">3</text>
<text x="185" y="11.9">4</text>
<text x="235" y="11.9">5</text>
<text x="285" y="11.9">6</text>
<text x="37.6" y="29.2">3</text>
<text x="37.6" y="24.1">5</text>
<text x="52.9" y="24.1">1</text>
<text x="10.4" y="35.9">A</text>
<text x="22.4" y="35.2">PCIE1_PWR_EN</text>
<text x="37.6" y="34.3">4</text>
<text x="52.9" y="34.3">2</text>
<text x="285.4" y="35.9">A</text>
<text x="85.4" y="58.4">49</text>
<text x="85.4" y="55.9">51</text>
<text x="113.3" y="58.4">50</text>
<text x="113.3" y="55.9">52</text>
<text x="85.4" y="63.5">45</text>
<text x="85.4" y="61">47</text>
<text x="113.3" y="63.5">46</text>
<text x="113.3" y="61">48</text>
<text x="85.4" y="71.1">39</text>
<text x="85.4" y="68.6">41</text>
<text x="85.4" y="66">43</text>
<text x="113.3" y="71.1">40</text>
<text x="113.3" y="68.6">42</text>
<text x="113.3" y="66">44</text>
<text x="85.4" y="76.2">35</text>
<text x="85.4" y="73.7">37</text>
<text x="113.3" y="76.2">36</text>
<text x="113.3" y="73.7">38</text>
<text x="61" y="82.2">PCIE1_TX_N</text>
<text x="61.1" y="79.6">PCIE1_TX_P</text>
<text x="85.4" y="83.8">29</text>
<text x="85.4" y="81.3">31</text>
<text x="85.4" y="78.7">33</text>
<text x="113.3" y="83.8">30</text>
<text x="113.3" y="81.3">32</text>
<text x="113.3" y="78.7">34</text>
<text x="10.4" y="85.9">B</text>
<text x="60.9" y="89.8">PCIE1_RX_P</text>
<text x="85.4" y="88.9">25</text>
<text x="85.4" y="86.4">27</text>
<text x="113.3" y="88.9">26</text>
<text x="113.3" y="86.4">28</text>
<text x="285.4" y="85.9">B</text>
<text x="60.8" y="92.3">PCIE1_RX_N</text>
<text x="85.4" y="94">21</text>
<text x="85.4" y="91.4">23</text>
<text x="113.3" y="94">22</text>
<text x="113.3" y="91.4">24</text>
<text x="129.1" y="94.9">PCIE1_RESETn</text>
<text x="85.4" y="99.1">17</text>
<text x="85.4" y="96.5">19</text>
<text x="113.3" y="99.1">18</text>
<text x="113.3" y="96.5">20</text>
<text x="35.6" y="107.6">PCIE1_CLK_P</text>
<text x="85.4" y="106.7">13</text>
<text x="85.4" y="104.1">15</text>
<text x="113.3" y="106.7">14</text>
<text x="113.3" y="104.1">16</text>
<text x="35.5" y="110.1">PCIE1_CLK_N</text>
<text x="85.4" y="109.2">11</text>
<text x="85.9" y="111.8">9</text>
<text x="113.3" y="111.8">10</text>
<text x="113.3" y="109.2">12</text>
<text x="197.2" y="111.4">PCIE2_RX_N</text>
<text x="197.3" y="113.9">PCIE2_RX_P</text>
<text x="85.9" y="119.4">3</text>
<text x="85.9" y="116.8">5</text>
<text x="85.9" y="114.3">7</text>
<text x="113.8" y="119.4">4</text>
<text x="113.8" y="116.8">6</text>
<text x="113.8" y="114.3">8</text>
<text x="158.8" y="119">PCIE2_TX_N</text>
<text x="85.9" y="121.9">1</text>
<text x="113.8" y="121.9">2</text>
<text x="158.9" y="121.5">PCIE2_TX_P</text>
<text x="251" y="121.5">PCIE2_RESETn</text>
<text x="10.4" y="135.9">C</text>
<text x="285.4" y="135.9">C</text>
<text x="37.6" y="142.2">1</text>
<text x="58.7" y="142.2">20</text>
<text x="37.6" y="144.8">2</text>
<text x="37.6" y="147.3">3</text>
<text x="37.6" y="149.9">4</text>
<text x="58.7" y="149.9">17</text>
<text x="58.7" y="147.3">18</text>
<text x="58.7" y="144.8">19</text>
<text x="37.6" y="152.4">5</text>
<text x="37.6" y="154.9">6</text>
<text x="58.7" y="154.9">15</text>
<text x="58.7" y="152.4">16</text>
<text x="37.6" y="157.5">7</text>
<text x="37.6" y="160">8</text>
<text x="58.7" y="160">13</text>
<text x="58.7" y="157.5">14</text>
<text x="37.1" y="165.1">10</text>
<text x="37.6" y="162.6">9</text>
<text x="58.7" y="165.1">11</text>
<text x="58.7" y="162.6">12</text>
<text x="65" y="166">PCIE2_CLK_N</text>
<text x="65" y="163.4">PCIE2_CLK_P</text>
<text x="10.4" y="185.9">D</text>
<text x="285.4" y="185.9">D</text>
<text x="35" y="199.9">1</text>
<text x="85" y="199.9">2</text>
<text x="135" y="199.9">3</text>
<text x="185" y="199.9">4</text>
<text x="235" y="199.9">5</text>
<text x="285" y="199.9">6</text>
</g>
<g font-size="1.8" fill="#0000c2">
<text x="26.7" y="15.2">WiFi Kill Switch</text>
<text x="177.8" y="16.5">M.2 footprint by takigama https://github.com/takigama/KiCADComponents</text>
<text x="177.8" y="19">https://pinoutguide.com/HD/M.2_NGFF_connector_pinout.shtml</text>
<text x="208.3" y="35.6">2280 formfactor</text>
<text x="208.3" y="33">M Key 42H M.2</text>
<text x="208.3" y="30.5">1-2199230-5</text>
<text x="127" y="41.9">Controlled by PCIE1_PWR</text>
<text x="252.7" y="52.5">Thanks to Austin @ ZII for</text>
<text x="252.7" y="54.6">lane wrangling info!</text>
<text x="200.7" y="68.6">PERp3</text>
<text x="200.7" y="66">PERn3</text>
<text x="49.5" y="76.2">TX caps are on the SoM</text>
<text x="200.7" y="73.7">PETn3</text>
<text x="200.7" y="76.2">PETp3</text>
<text x="200.7" y="81.3">PERn2</text>
<text x="200.7" y="83.8">PERp2</text>
<text x="200.7" y="88.9">PETn2</text>
<text x="200.7" y="91.4">PETp2</text>
<text x="200.7" y="99.1">PERp1</text>
<text x="200.7" y="96.5">PERn1</text>
<text x="200.7" y="104.1">PETn1</text>
<text x="200.7" y="106.7">PETp1</text>
<text x="157.5" y="115.6">TX caps are on the SoM</text>
</g>
<g font-size="1.8" fill="#008484">
<text x="19.9" y="19.4">+3V3</text>
<text x="42" y="20.6">AP22815</text>
<text x="44.1" y="18.3">U20</text>
<text x="24.3" y="27.7">C155</text>
<text x="33.7" y="28.4" transform="rotate(-90 33.7 28.4)">10k</text>
<text x="36" y="29" transform="rotate(-90 36 29)">R196</text>
<text x="40.4" y="25">IN</text>
<text x="47.3" y="25">OUT</text>
<text x="62.4" y="27.7">FB3</text>
<text x="24.3" y="30">10uF</text>
<text x="40.4" y="30.1">FLG</text>
<text x="40.4" y="35.2">EN</text>
<text x="47.1" y="35.2">GND</text>
<text x="63.3" y="30">100@100MHz 3A</text>
<text x="64.8" y="34.1">C52</text>
<text x="75" y="34.1">C53</text>
<text x="85.2" y="34.1">C54</text>
<text x="95.3" y="34.1">C55</text>
<text x="105.5" y="34.1">C83</text>
<text x="115.8" y="34.1">C123</text>
<text x="153.2" y="34.6">+1V5</text>
<text x="177.4" y="34.6">+3V3</text>
<text x="64.9" y="36.4">10nF</text>
<text x="75.1" y="36.4">0.1uF</text>
<text x="85.3" y="36.4">0.1uF</text>
<text x="95.4" y="36.4">0.1uF</text>
<text x="105.5" y="36.4">47uF</text>
<text x="115.7" y="36.4">47uF</text>
<text x="181.8" y="40.4">FB4</text>
<text x="52.8" y="46">GND</text>
<text x="111.2" y="42.2">GND</text>
<text x="136.1" y="46.8">C119</text>
<text x="146.3" y="46.8">C120</text>
<text x="182.7" y="42.7">100@100MHz 3A</text>
<text x="190.6" y="46.8">C58</text>
<text x="200.7" y="46.8">C59</text>
<text x="210.9" y="46.8">C60</text>
<text x="221.1" y="46.8">C61</text>
<text x="231.3" y="46.8">C124</text>
<text x="241.5" y="46.8">C126</text>
<text x="136.1" y="49.1">0.1uF</text>
<text x="146.2" y="49.1">10uF</text>
<text x="174.1" y="49.7">PWR_FLAG</text>
<text x="190.6" y="49.1">10nF</text>
<text x="200.8" y="49.1">0.1uF</text>
<text x="211" y="49.1">0.1uF</text>
<text x="221.2" y="49.1">0.1uF</text>
<text x="231.3" y="49.1">47uF</text>
<text x="241.4" y="49.1">47uF</text>
<text x="46.7" y="55.4">PWR_FLAG</text>
<text x="89.9" y="59.3">Reserved</text>
<text x="89.9" y="56.8">Reserved</text>
<text x="103" y="56.8">+3.3Vaux</text>
<text x="106.8" y="59.3">GND</text>
<text x="141.7" y="58.7">GND</text>
<text x="236.9" y="54.9">GND</text>
<text x="89.9" y="64.4">Reserved</text>
<text x="89.9" y="61.8">Reserved</text>
<text x="100.8" y="64.4">LED_WPAN</text>
<text x="106.1" y="61.8">+1.5V</text>
<text x="127.9" y="63.3">LED_WLAN1</text>
<text x="131.7" y="61">D22</text>
<text x="140.6" y="62">R67</text>
<text x="141.3" y="64.3">1k</text>
<text x="233.3" y="64.8">D23</text>
<text x="240.5" y="65.8">R110</text>
<text x="89.9" y="69.5">+3.3Aux</text>
<text x="89.9" y="66.9">GND</text>
<text x="100.3" y="69.5">LED_WWAN</text>
<text x="100.9" y="66.9">LED_WLAN</text>
<text x="193.5" y="70.8">R107</text>
<text x="230.1" y="67.1">LED_NVME</text>
<text x="241.6" y="68.1">1k</text>
<text x="89.9" y="77.1">GND</text>
<text x="89.9" y="74.5">GND</text>
<text x="89.9" y="72">+3.3Aux</text>
<text x="103.7" y="74.5">USB_D+</text>
<text x="104.2" y="77.1">USB_D-</text>
<text x="106.8" y="72">GND</text>
<text x="187.1" y="73.3">R104</text>
<text x="188.7" y="75.9">0</text>
<text x="195.1" y="73.3">0</text>
<text x="89.9" y="82.2">PETn0</text>
<text x="89.9" y="79.6">PETp0</text>
<text x="100.9" y="82.2">SMB_DATA</text>
<text x="106.8" y="79.6">GND</text>
<text x="89.9" y="89.8">PERp0</text>
<text x="89.9" y="87.2">GND</text>
<text x="89.9" y="84.7">GND</text>
<text x="102.2" y="84.7">SMB_CLK</text>
<text x="106.1" y="87.2">+1.5V</text>
<text x="106.8" y="89.8">GND</text>
<text x="187.1" y="88.6">R105</text>
<text x="193.5" y="86">R108</text>
<text x="195.1" y="88.6">0</text>
<text x="89.9" y="94.9">GND</text>
<text x="89.9" y="92.3">PERn0</text>
<text x="103" y="92.3">+3.3Vaux</text>
<text x="104.9" y="94.9">PERST</text>
<text x="146.5" y="92.5">R160</text>
<text x="146.6" y="94.8">100k</text>
<text x="188.7" y="91.1">0</text>
<text x="89.9" y="99.9">UIM_C8</text>
<text x="89.9" y="97.4">UIM_C4</text>
<text x="100.3" y="97.4">W_DISABLE</text>
<text x="106.8" y="99.9">GND</text>
<text x="193.5" y="101.3">R109</text>
<text x="89.9" y="107.6">RefClk+</text>
<text x="89.9" y="105">GND</text>
<text x="100.6" y="107.6">UIM_RESET</text>
<text x="103" y="105">UIM_VPP</text>
<text x="187.1" y="103.8">R106</text>
<text x="188.7" y="106.3">0</text>
<text x="195.1" y="103.8">0</text>
<text x="54" y="113.9">R123</text>
<text x="61.6" y="113.9">R148</text>
<text x="89.9" y="110.1">RefClk-</text>
<text x="89.9" y="112.6">GND</text>
<text x="101.6" y="112.6">UIM_DATA</text>
<text x="102.9" y="110.1">UIM_CLK</text>
<text x="54" y="116.3">49.9</text>
<text x="61.6" y="116.3">49.9</text>
<text x="89.9" y="117.7">COEX2</text>
<text x="89.9" y="115.2">CLKREQ</text>
<text x="102.4" y="115.2">UIM_PWR</text>
<text x="106.1" y="117.7">+1.5V</text>
<text x="18.3" y="122.7" transform="rotate(-90 18.3 122.7)">0</text>
<text x="20.9" y="124.3" transform="rotate(-90 20.9 124.3)">R101</text>
<text x="45.1" y="124.2" transform="rotate(-90 45.1 124.2)">PWR_FLAG</text>
<text x="50.2" y="126">GND</text>
<text x="75.6" y="124.7">GND</text>
<text x="89.9" y="122.8">WAKE</text>
<text x="89.9" y="120.3">COEX1</text>
<text x="103" y="122.8">+3.3Vaux</text>
<text x="106.8" y="120.3">GND</text>
<text x="95.6" y="128.6">48099-5701</text>
<text x="98.9" y="126.3">J11</text>
<text x="121.4" y="128.5">GND</text>
<text x="25.5" y="135.4">10nF</text>
<text x="25.6" y="133.1">C152</text>
<text x="43.9" y="137.5">IDT5V41066</text>
<text x="47.3" y="135.2">U23</text>
<text x="21" y="141.2">GND</text>
<text x="40.4" y="143.1">VDDXD</text>
<text x="50.3" y="143.1">CLKA_P</text>
<text x="89.6" y="142.5">GND</text>
<text x="107.4" y="142.5">GND</text>
<text x="26.9" y="149.4">R38</text>
<text x="26.9" y="146.9">R37</text>
<text x="32.1" y="148.1">1.5k</text>
<text x="32.1" y="145.6">1.5k</text>
<text x="40.4" y="145.7">S0</text>
<text x="40.4" y="148.2">S1</text>
<text x="50.2" y="145.7">CLKA_N</text>
<text x="50.3" y="148.2">CLKB_P</text>
<text x="26.9" y="151.9">R39</text>
<text x="32" y="150.7">0</text>
<text x="40.4" y="150.7">S2</text>
<text x="40.4" y="153.3">X1</text>
<text x="40.4" y="155.8">X2</text>
<text x="49.6" y="153.3">GNDODA</text>
<text x="49.7" y="155.8">VDDODA</text>
<text x="50.2" y="150.7">CLKB_N</text>
<text x="76.2" y="154.5" transform="rotate(-90 76.2 154.5)">GND</text>
<text x="26.9" y="159.6">R40</text>
<text x="32.1" y="160.8">1.5k</text>
<text x="32.1" y="158.3">1.5k</text>
<text x="40.4" y="158.4">PD</text>
<text x="40.4" y="160.9">OE</text>
<text x="50.2" y="160.9">CLKC_N</text>
<text x="50.3" y="158.4">CLKC_P</text>
<text x="213.4" y="161">1-2199230-6</text>
<text x="25.8" y="162.1">R122</text>
<text x="40.4" y="166">IREF</text>
<text x="40.4" y="163.4">GNDXD</text>
<text x="50.2" y="166">CLKD_N</text>
<text x="50.3" y="163.4">CLKD_P</text>
<text x="85.2" y="167.2">10nF</text>
<text x="85.3" y="164.9">C153</text>
<text x="158.1" y="164.7">R198</text>
<text x="158.2" y="167.1">49.9</text>
<text x="165.7" y="164.7">R199</text>
<text x="165.8" y="167.1">49.9</text>
<text x="183.6" y="164.1">GND</text>
<text x="217" y="163.5">J10</text>
<text x="231.9" y="164.1">GND</text>
<text x="24.4" y="172.3">R36</text>
<text x="80.7" y="173">GND</text>
<text x="92.9" y="172.4">Y3</text>
<text x="99.2" y="169.2" transform="rotate(-90 99.2 169.2)">R156</text>
<text x="100.8" y="169.5" transform="rotate(-90 100.8 169.5)">1M</text>
<text x="16" y="174.2">GND</text>
<text x="24.5" y="174.8">475</text>
<text x="92.5" y="174.9">25MHz</text>
<text x="154.4" y="176.8">GND</text>
<text x="27.4" y="185.7">GND</text>
<text x="93" y="180">C62</text>
<text x="93" y="183.8">18pF</text>
<text x="108.2" y="180">C98</text>
<text x="108.3" y="183.8">18pF</text>
<text x="89.5" y="187.6">GND</text>
<text x="104.7" y="187.6">GND</text>
</g>
<g font-size="1.8">
<text x="72.1" y="106.9" transform="rotate(-90 72.1 106.9)">RCLKA_P</text>
<text x="228.6" y="107.9">M2_SMB_CLK</text>
<text x="228.6" y="113">M2_SMB_ALERTn</text>
<text x="228.6" y="110.5">M2_SMB_DATA</text>
<text x="72.1" y="117.9" transform="rotate(-90 72.1 117.9)">RCLKA_N</text>
<text x="189.2" y="118.1">PCIE2_TXC_N</text>
<text x="189.2" y="120.6">PCIE2_TXC_P</text>
<text x="228.6" y="123.2">M2_CLKREQn</text>
<text x="228.6" y="120.6">M2_PERSTn</text>
<text x="152.9" y="132.1">RCLKC_P</text>
<text x="163.8" y="132.1">RCLKC_N</text>
<text x="12.7" y="154.9">PCICLKGEN_XO</text>
<text x="13.6" y="152.4">PCICLKGEN_XI</text>
<text x="118.1" y="177.8">PCICLKGEN_XI</text>
<text x="118.1" y="188">PCICLKGEN_XO</text>
</g>
<g font-size="1.4" fill="#840000">
<text x="209.2" y="59.7">1</text>
<text x="226.9" y="59.7">2</text>
<text x="209.2" y="62.2">3</text>
<text x="209.2" y="64.8">5</text>
<text x="226.9" y="62.2">4</text>
<text x="226.9" y="64.8">6</text>
<text x="209.2" y="67.3">7</text>
<text x="209.2" y="69.8">9</text>
<text x="226.5" y="69.8">10</text>
<text x="226.9" y="67.3">8</text>
<text x="208.8" y="72.4">11</text>
<text x="208.8" y="74.9">13</text>
<text x="208.8" y="77.5">15</text>
<text x="226.5" y="72.4">12</text>
<text x="226.5" y="74.9">14</text>
<text x="226.5" y="77.5">16</text>
<text x="208.8" y="80">17</text>
<text x="208.8" y="82.5">19</text>
<text x="226.5" y="80">18</text>
<text x="226.5" y="82.5">20</text>
<text x="208.8" y="85.1">21</text>
<text x="208.8" y="87.6">23</text>
<text x="226.5" y="85.1">22</text>
<text x="226.5" y="87.6">24</text>
<text x="208.8" y="90.2">25</text>
<text x="208.8" y="92.7">27</text>
<text x="208.8" y="95.2">29</text>
<text x="226.5" y="90.2">26</text>
<text x="226.5" y="92.7">28</text>
<text x="226.5" y="95.2">30</text>
<text x="208.8" y="97.8">31</text>
<text x="208.8" y="100.3">33</text>
<text x="226.5" y="97.8">32</text>
<text x="226.5" y="100.3">34</text>
<text x="208.8" y="102.9">35</text>
<text x="208.8" y="105.4">37</text>
<text x="208.8" y="107.9">39</text>
<text x="226.5" y="102.9">36</text>
<text x="226.5" y="105.4">38</text>
<text x="226.5" y="107.9">40</text>
<text x="208.8" y="110.5">41</text>
<text x="208.8" y="113">43</text>
<text x="226.5" y="110.5">42</text>
<text x="226.5" y="113">44</text>
<text x="208.8" y="115.6">45</text>
<text x="208.8" y="118.1">47</text>
<text x="226.5" y="115.6">46</text>
<text x="226.5" y="118.1">48</text>
<text x="208.8" y="120.6">49</text>
<text x="208.8" y="123.2">51</text>
<text x="208.8" y="125.7">53</text>
<text x="226.5" y="120.6">50</text>
<text x="226.5" y="123.2">52</text>
<text x="226.5" y="125.7">54</text>
<text x="208.8" y="128.3">55</text>
<text x="208.8" y="130.8">57</text>
<text x="226.5" y="128.3">56</text>
<text x="226.5" y="130.8">58</text>
<text x="96.1" y="132.1">1</text>
<text x="96.1" y="134.6">2</text>
<text x="103.8" y="134.6">3</text>
<text x="103.8" y="132.1">4</text>
<text x="208.8" y="143.5">67</text>
<text x="226.5" y="143.5">68</text>
<text x="208.8" y="146">69</text>
<text x="208.8" y="148.6">71</text>
<text x="226.5" y="146">70</text>
<text x="226.5" y="148.6">72</text>
<text x="208.8" y="151.1">73</text>
<text x="208.8" y="153.7">75</text>
<text x="226.5" y="151.1">74</text>
<text x="226.5" y="156.2">S1</text>
<text x="227.4" y="156.2">2</text>
</g>
<g font-size="1.4" fill="#008484">
<text x="211.8" y="60.4">1</text>
<text x="211.8" y="63">3</text>
<text x="211.8" y="65.5">5</text>
<text x="224.3" y="60.4">2</text>
<text x="224.3" y="63">4</text>
<text x="224.3" y="65.5">6</text>
<text x="211.8" y="68.1">7</text>
<text x="211.8" y="70.6">9</text>
<text x="223.5" y="70.6">10</text>
<text x="224.3" y="68.1">8</text>
<text x="211.8" y="73.1">11</text>
<text x="211.8" y="75.7">13</text>
<text x="223.5" y="73.1">12</text>
<text x="223.5" y="75.7">14</text>
<text x="211.8" y="78.2">15</text>
<text x="211.8" y="80.8">17</text>
<text x="211.8" y="83.3">19</text>
<text x="223.5" y="78.2">16</text>
<text x="223.5" y="80.8">18</text>
<text x="223.5" y="83.3">20</text>
<text x="211.8" y="85.8">21</text>
<text x="211.8" y="88.4">23</text>
<text x="223.5" y="85.8">22</text>
<text x="223.5" y="88.4">24</text>
<text x="211.8" y="90.9">25</text>
<text x="211.8" y="93.5">27</text>
<text x="223.5" y="90.9">26</text>
<text x="223.5" y="93.5">28</text>
<text x="211.8" y="96">29</text>
<text x="211.8" y="98.5">31</text>
<text x="211.8" y="101.1">33</text>
<text x="223.5" y="96">30</text>
<text x="223.5" y="98.5">32</text>
<text x="223.5" y="101.1">34</text>
<text x="211.8" y="103.6">35</text>
<text x="211.8" y="106.2">37</text>
<text x="223.5" y="103.6">36</text>
<text x="223.5" y="106.2">38</text>
<text x="211.8" y="108.7">39</text>
<text x="211.8" y="111.2">41</text>
<text x="211.8" y="113.8">43</text>
<text x="223.5" y="108.7">40</text>
<text x="223.5" y="111.2">42</text>
<text x="223.5" y="113.8">44</text>
<text x="211.8" y="116.3">45</text>
<text x="211.8" y="118.9">47</text>
<text x="223.5" y="116.3">46</text>
<text x="223.5" y="118.9">48</text>
<text x="211.8" y="121.4">49</text>
<text x="211.8" y="123.9">51</text>
<text x="223.5" y="121.4">50</text>
<text x="223.5" y="123.9">52</text>
<text x="211.8" y="126.5">53</text>
<text x="211.8" y="129">55</text>
<text x="211.8" y="131.6">57</text>
<text x="223.5" y="126.5">54</text>
<text x="223.5" y="129">56</text>
<text x="223.5" y="131.6">58</text>
<text x="211.8" y="144.3">67</text>
<text x="211.8" y="146.8">69</text>
<text x="211.8" y="149.3">71</text>
<text x="223.5" y="144.3">68</text>
<text x="223.5" y="146.8">70</text>
<text x="223.5" y="149.3">72</text>
<text x="211.8" y="151.9">73</text>
<text x="211.8" y="154.4">75</text>
<text x="223.5" y="151.9">74</text>
<text x="219.9" y="157">SHIELD</text>
</g>
<g font-size="1.1" fill="#840000">
<text x="96.9" y="177.8">1</text>
<text x="98.8" y="176.1" transform="rotate(-90 98.8 176.1)">4</text>
<text x="100.7" y="177.8">3</text>
<text x="98.8" y="180.5" transform="rotate(-90 98.8 180.5)">2</text>
</g>
</svg>
